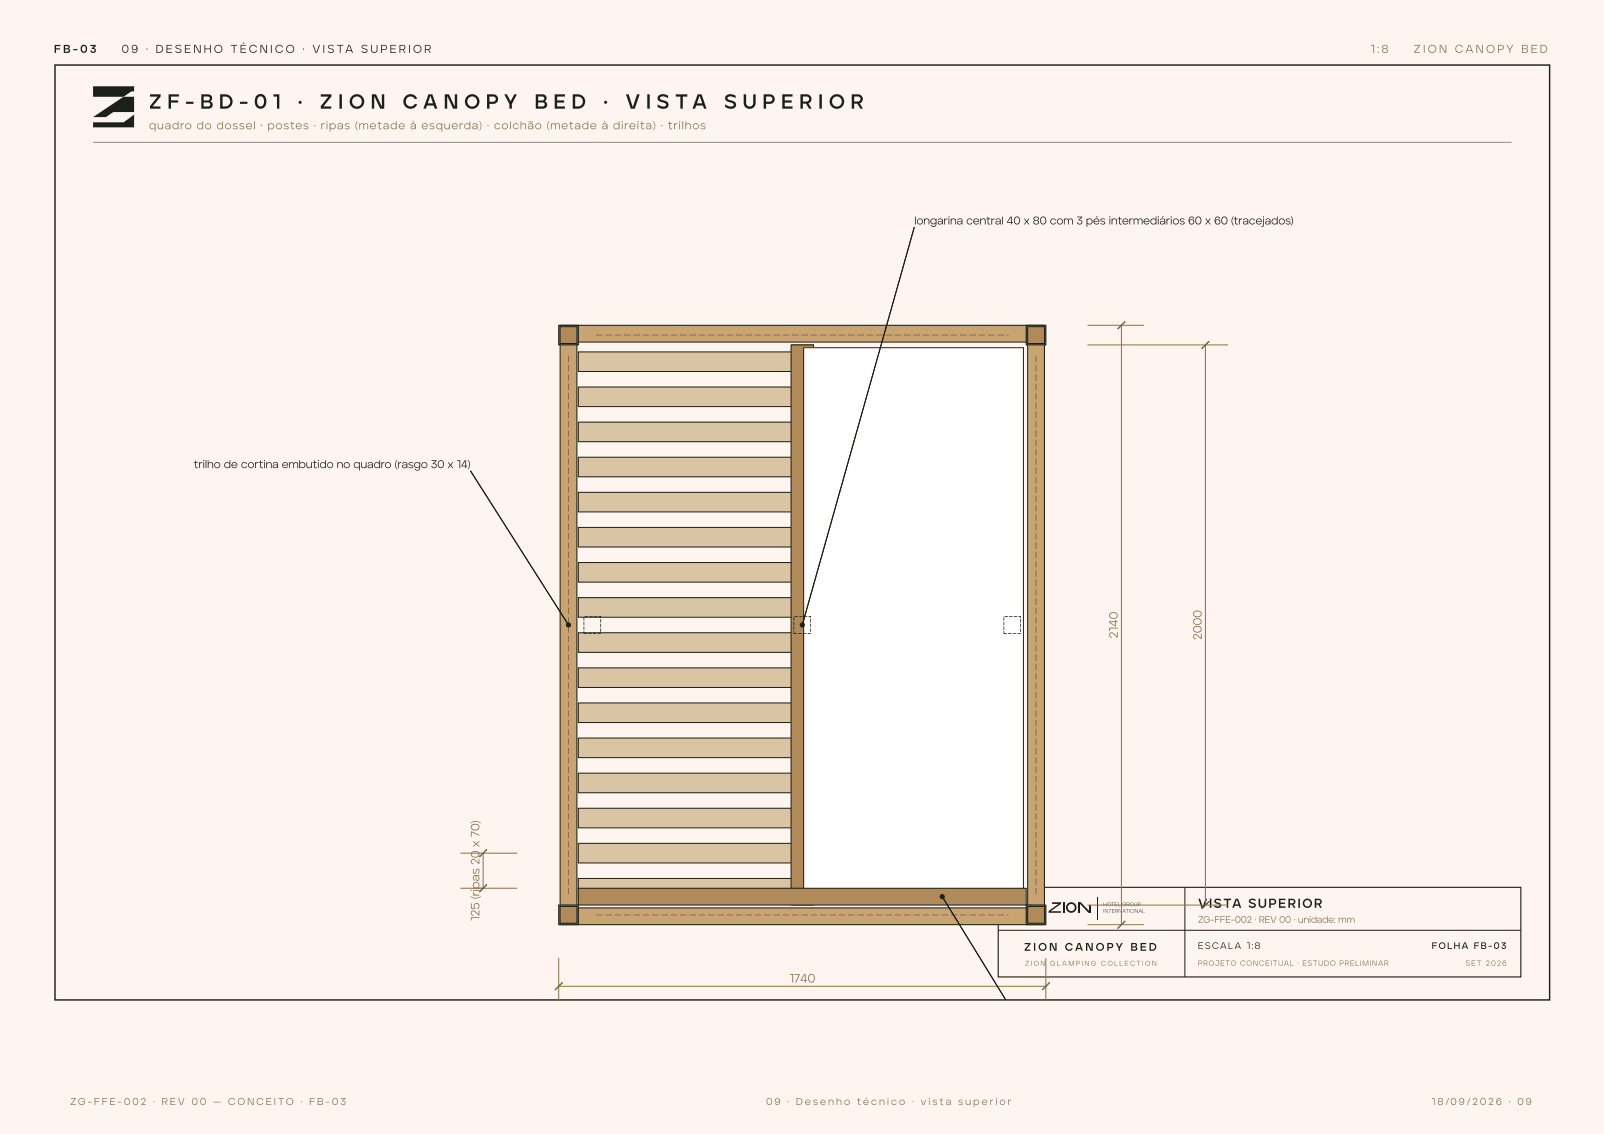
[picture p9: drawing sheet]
<svg xmlns="http://www.w3.org/2000/svg" width="297mm" height="210mm" viewBox="0 0 297 210" stroke-linecap="round" stroke-linejoin="round" font-family="sans-serif">
<g fill="#fef5f0">
<path d="M0 0h297v209.9h-297z"/>
<path d="M10.1 11.9h277v173.3h-277z"/>
</g>
<path d="M10.2 12h276.7v173.1h-276.7z" fill="none" stroke="#1b2117" stroke-width=".26"/>
<g fill="#1b2117">
<path d="M17.2 16h7.6v.9h-.5l-1.4 1h-5.7z"/>
<path d="M17.2 21.7l5.7-3.8h1.9v2.8h-3.8l-1.4 1z"/>
<path d="M17.2 22.6h5.7l1.9-1.4v2.4h-7.6z"/>
</g>
<path d="M17.2 26.3h262.7" fill="none" stroke="#1b2117" stroke-width=".19"/>
<path d="M184.8 164.2h96.8v16.6h-96.8z" fill="#fef5f0"/>
<path d="M184.8 164.2h96.8v16.6h-96.8z" fill="none" stroke="#1b2117" stroke-width=".21"/>
<path d="M184.8 172.2h96.8M219.4 164.2v16.6" fill="none" stroke="#1b2117" stroke-width=".19"/>
<g fill="#1b2117">
<path d="M187.3 165.8h4.8v.6h-.3l-1 .6h-3.5z"/>
<path d="M187.3 169.4l3.5-2.4h1.3v1.8h-2.4l-.9 .6z"/>
<path d="M187.3 170h3.6l1.2-.9v1.5h-4.8z"/>
<path d="M194.8 167h1.7v.3l-2 1.4h2v.2h-2.3v-.3l1.8-1.3h-1.2z"/>
<path d="M196.8 167h.3v1.9h-.3z"/>
</g>
<circle cx="198.4" cy="168" r=".82" fill="none" stroke="#1b2117" stroke-width=".32"/>
<g fill="#1b2117">
<path d="M199.6 167h.3v1.9h-.3z"/>
<path d="M199.7 167h.4l1.9 1.9h-.5z"/>
<path d="M201.8 167.6h.3v1.3h-.3z"/>
</g>
<path d="M203.2 166.1v4.2" fill="none" stroke="#1b2117" stroke-width=".19"/>
<path d="M103.7 60.2h89.7v110.9h-89.7z" fill="#c9a472"/>
<path d="M103.7 60.2h89.7v110.9h-89.7z" fill="none" stroke="#1b2117" stroke-width=".19"/>
<path d="M106.8 63.3h83.5v104.7h-83.5z" fill="#fef5f0"/>
<path d="M106.8 63.3h83.5v104.7h-83.5z" fill="none" stroke="#1b2117" stroke-width=".19"/>
<g fill="#8b714e">
<path d="M105.2 164.3l.2 .1v1l-.1 .1-.1-.1zM105.2 162.6l.2 .1v1l-.1 .1-.1-.1zM105.2 160.9h.2v1.1l-.1 .1-.1-.1zM105.2 159.1l.2 .1v1.1l-.1 .1-.1-.1zM105.2 157.4l.2 .1v1l-.1 .1-.1-.1zM105.2 155.7l.2 .1v1l-.1 .1-.1-.1zM105.2 154h.2v1.1l-.1 .1-.1-.1zM105.2 152.2l.2 .1v1l-.1 .2-.1-.2zM105.2 150.5l.2 .1v1l-.1 .1-.1-.1zM105.2 148.8l.2 .1v1l-.1 .1-.1-.1zM105.2 147.1h.2v1.1l-.1 .1-.1-.1zM105.2 145.3l.2 .1v1l-.1 .1-.1-.1zM105.2 143.6l.2 .1v1l-.1 .1-.1-.1zM105.2 141.9h.2v1.1l-.1 .1-.1-.1zM105.2 140.1l.2 .1v1.1l-.1 .1-.1-.1zM105.2 138.4l.2 .1v1l-.1 .1-.1-.1zM105.2 136.7l.2 .1v1l-.1 .1-.1-.1zM105.2 135h.2v1.1l-.1 .1-.1-.1zM105.2 133.2l.2 .1v1l-.1 .1-.1-.1zM105.2 131.5l.2 .1v1l-.1 .1-.1-.1zM105.2 129.8h.2v1.1l-.1 .1-.1-.1zM105.2 128l.2 .1v1.1l-.1 .1-.1-.1zM105.2 126.3l.2 .1v1l-.1 .1-.1-.1zM105.2 124.6l.2 .1v1l-.1 .1-.1-.1zM105.2 122.9h.2v1.1l-.1 .1-.1-.1zM105.2 121.1l.2 .1v1l-.1 .1-.1-.1zM105.2 119.4l.2 .1v1l-.1 .1-.1-.1zM105.2 117.7l.2 .1v1l-.1 .1-.1-.1zM105.2 115.9l.2 .1v1.1l-.1 .1-.1-.1zM105.2 114.2l.2 .1v1l-.1 .1-.1-.1zM105.2 112.5l.2 .1v1l-.1 .1-.1-.1zM105.2 110.8h.2v1.1l-.1 .1-.1-.1zM105.2 109l.2 .1v1l-.1 .2-.1-.2zM105.2 107.3l.2 .1v1l-.1 .1-.1-.1zM105.2 105.6l.2 .1v1l-.1 .1-.1-.1zM105.2 103.9h.2v1.1l-.1 .1-.1-.1zM105.2 102.1l.2 .1v1l-.1 .1-.1-.1zM105.2 100.4l.2 .1v1l-.1 .1-.1-.1zM105.2 98.7h.2v1.1l-.1 .1-.1-.1zM105.2 96.9l.2 .1v1.1l-.1 .1-.1-.1zM105.2 95.2l.2 .1v1l-.1 .1-.1-.1zM105.2 93.5l.2 .1v1l-.1 .1-.1-.1zM105.2 91.8h.2v1.1l-.1 .1-.1-.1zM105.2 90l.2 .1v1l-.1 .1-.1-.1zM105.2 88.3l.2 .1v1l-.1 .1-.1-.1zM105.2 86.6h.2v1.1l-.1 .1-.1-.1zM105.2 84.8l.2 .1v1.1l-.1 .1-.1-.1zM105.2 83.1l.2 .1v1l-.1 .1-.1-.1zM105.2 81.4l.2 .1v1l-.1 .1-.1-.1zM105.2 79.7h.2v1.1l-.1 .1-.1-.1zM105.2 77.9l.2 .1v1l-.1 .1-.1-.1zM105.2 76.2l.2 .1v1l-.1 .1-.1-.1zM105.2 74.5l.2 .1v1l-.1 .1-.1-.1zM105.2 72.7l.2 .1v1.1l-.1 .1-.1-.1zM105.2 71l.2 .1v1l-.1 .1-.1-.1zM105.2 69.3l.2 .1v1l-.1 .1-.1-.1zM105.2 67.6h.2v1.1l-.1 .1-.1-.1zM105.2 65.8l.2 .1v1l-.1 .2-.1-.2z"/>
<path d="M191.8 164.3l.1 .1v1l-.1 .1-.1-.1zM191.8 162.6l.1 .1v1l-.1 .1-.1-.1zM191.8 160.9h.1v1.1l-.1 .1-.1-.1zM191.8 159.1l.1 .1v1.1l-.1 .1-.1-.1zM191.8 157.4l.1 .1v1l-.1 .1-.1-.1zM191.8 155.7l.1 .1v1l-.1 .1-.1-.1zM191.8 154h.1v1.1l-.1 .1-.1-.1zM191.8 152.2l.1 .1v1l-.1 .2-.1-.2zM191.8 150.5l.1 .1v1l-.1 .1-.1-.1zM191.8 148.8l.1 .1v1l-.1 .1-.1-.1zM191.8 147.1h.1v1.1l-.1 .1-.1-.1zM191.8 145.3l.1 .1v1l-.1 .1-.1-.1zM191.8 143.6l.1 .1v1l-.1 .1-.1-.1zM191.8 141.9h.1v1.1l-.1 .1-.1-.1zM191.8 140.1l.1 .1v1.1l-.1 .1-.1-.1zM191.8 138.4l.1 .1v1l-.1 .1-.1-.1zM191.8 136.7l.1 .1v1l-.1 .1-.1-.1zM191.8 135h.1v1.1l-.1 .1-.1-.1zM191.8 133.2l.1 .1v1l-.1 .1-.1-.1zM191.8 131.5l.1 .1v1l-.1 .1-.1-.1zM191.8 129.8h.1v1.1l-.1 .1-.1-.1zM191.8 128l.1 .1v1.1l-.1 .1-.1-.1zM191.8 126.3l.1 .1v1l-.1 .1-.1-.1zM191.8 124.6l.1 .1v1l-.1 .1-.1-.1zM191.8 122.9h.1v1.1l-.1 .1-.1-.1zM191.8 121.1l.1 .1v1l-.1 .1-.1-.1zM191.8 119.4l.1 .1v1l-.1 .1-.1-.1zM191.8 117.7l.1 .1v1l-.1 .1-.1-.1zM191.8 115.9l.1 .1v1.1l-.1 .1-.1-.1zM191.8 114.2l.1 .1v1l-.1 .1-.1-.1zM191.8 112.5l.1 .1v1l-.1 .1-.1-.1zM191.8 110.8h.1v1.1l-.1 .1-.1-.1zM191.8 109l.1 .1v1l-.1 .2-.1-.2zM191.8 107.3l.1 .1v1l-.1 .1-.1-.1zM191.8 105.6l.1 .1v1l-.1 .1-.1-.1zM191.8 103.9h.1v1.1l-.1 .1-.1-.1zM191.8 102.1l.1 .1v1l-.1 .1-.1-.1zM191.8 100.4l.1 .1v1l-.1 .1-.1-.1zM191.8 98.7h.1v1.1l-.1 .1-.1-.1zM191.8 96.9l.1 .1v1.1l-.1 .1-.1-.1zM191.8 95.2l.1 .1v1l-.1 .1-.1-.1zM191.8 93.5l.1 .1v1l-.1 .1-.1-.1zM191.8 91.8h.1v1.1l-.1 .1-.1-.1zM191.8 90l.1 .1v1l-.1 .1-.1-.1zM191.8 88.3l.1 .1v1l-.1 .1-.1-.1zM191.8 86.6h.1v1.1l-.1 .1-.1-.1zM191.8 84.8l.1 .1v1.1l-.1 .1-.1-.1zM191.8 83.1l.1 .1v1l-.1 .1-.1-.1zM191.8 81.4l.1 .1v1l-.1 .1-.1-.1zM191.8 79.7h.1v1.1l-.1 .1-.1-.1zM191.8 77.9l.1 .1v1l-.1 .1-.1-.1zM191.8 76.2l.1 .1v1l-.1 .1-.1-.1zM191.8 74.5l.1 .1v1l-.1 .1-.1-.1zM191.8 72.7l.1 .1v1.1l-.1 .1-.1-.1zM191.8 71l.1 .1v1l-.1 .1-.1-.1zM191.8 69.3l.1 .1v1l-.1 .1-.1-.1zM191.8 67.6h.1v1.1l-.1 .1-.1-.1zM191.8 65.8l.1 .1v1l-.1 .2-.1-.2z"/>
<path d="M110.4 169.3l1.1-.1 .1 .1-.1 .1h-1zM112.1 169.3l1.1-.1 .1 .1-.1 .1h-1zM113.8 169.3l1.1-.1 .2 .1-.2 .1h-1zM115.6 169.3l1.1-.1 .1 .1-.1 .1h-1.1zM117.3 169.3l1.1-.1 .1 .1-.1 .1h-1zM119 169.3l1.1-.1 .1 .1-.1 .1h-1zM120.7 169.3l1.2-.1 .1 .1-.1 .1h-1.1zM122.5 169.3l1.1-.1 .1 .1-.1 .1h-1zM124.2 169.3l1.1-.1 .1 .1-.1 .1h-1zM125.9 169.3l1.1-.1 .1 .1-.1 .1h-1zM127.7 169.3l1.1-.1 .1 .1-.1 .1h-1.1zM129.4 169.3l1.1-.1 .1 .1-.1 .1h-1zM131.1 169.3l1.1-.1 .1 .1-.1 .1h-1zM132.8 169.3l1.2-.1 .1 .1-.1 .1h-1.1zM134.6 169.3l1.1-.1 .1 .1-.1 .1h-1.1zM136.3 169.3l1.1-.1 .1 .1-.1 .1h-1zM138 169.3l1.1-.1 .1 .1-.1 .1h-1zM139.8 169.3l1.1-.1 .1 .1-.1 .1h-1.1zM141.5 169.3l1.1-.1 .1 .1-.1 .1h-1zM143.2 169.3l1.1-.1 .1 .1-.1 .1h-1zM144.9 169.3l1.2-.1 .1 .1-.1 .1h-1.1zM146.7 169.3l1.1-.1 .1 .1-.1 .1h-1.1zM148.4 169.3l1.1-.1 .1 .1-.1 .1h-1zM150.1 169.3l1.1-.1 .1 .1-.1 .1h-1zM151.9 169.3l1.1-.1 .1 .1-.1 .1h-1.1zM153.6 169.3l1.1-.1 .1 .1-.1 .1h-1zM155.3 169.3l1.1-.1 .1 .1-.1 .1h-1zM157 169.3l1.1-.1 .2 .1-.2 .1h-1zM158.8 169.3l1.1-.1 .1 .1-.1 .1h-1.1zM160.5 169.3l1.1-.1 .1 .1-.1 .1h-1zM162.2 169.3l1.1-.1 .1 .1-.1 .1h-1zM163.9 169.3l1.2-.1 .1 .1-.1 .1h-1.1zM165.7 169.3l1.1-.1 .1 .1-.1 .1h-1zM167.4 169.3l1.1-.1 .1 .1-.1 .1h-1zM169.1 169.3l1.1-.1 .1 .1-.1 .1h-1zM170.9 169.3l1.1-.1 .1 .1-.1 .1h-1.1zM172.6 169.3l1.1-.1 .1 .1-.1 .1h-1zM174.3 169.3l1.1-.1 .1 .1-.1 .1h-1zM176 169.3l1.2-.1 .1 .1-.1 .1h-1.1zM177.8 169.3l1.1-.1 .1 .1-.1 .1h-1.1zM179.5 169.3l1.1-.1 .1 .1-.1 .1h-1zM181.2 169.3l1.1-.1 .1 .1-.1 .1h-1zM183 169.3l1.1-.1 .1 .1-.1 .1h-1.1zM184.7 169.3l1.1-.1 .1 .1-.1 .1h-1zM186.4 169.3l.3-.1 .1 .2h-.4z"/>
<path d="M110.4 61.9h1.1l.1 .1-.1 .1h-1zM112.1 61.9h1.1l.1 .1-.1 .1h-1zM113.8 61.9h1.1l.2 .1-.2 .1h-1zM115.6 61.9h1.1l.1 .1-.1 .1h-1.1zM117.3 61.9h1.1l.1 .1-.1 .1h-1zM119 61.9h1.1l.1 .1-.1 .1h-1zM120.7 61.9h1.2l.1 .1-.1 .1h-1.1zM122.5 61.9h1.1l.1 .1-.1 .1h-1zM124.2 61.9h1.1l.1 .1-.1 .1h-1zM125.9 61.9h1.1l.1 .1-.1 .1h-1zM127.7 61.9h1.1l.1 .1-.1 .1h-1.1zM129.4 61.9h1.1l.1 .1-.1 .1h-1zM131.1 61.9h1.1l.1 .1-.1 .1h-1zM132.8 61.9h1.2l.1 .1-.1 .1h-1.1zM134.6 61.9h1.1l.1 .1-.1 .1h-1.1zM136.3 61.9h1.1l.1 .1-.1 .1h-1zM138 61.9h1.1l.1 .1-.1 .1h-1zM139.8 61.9h1.1l.1 .1-.1 .1h-1.1zM141.5 61.9h1.1l.1 .1-.1 .1h-1zM143.2 61.9h1.1l.1 .1-.1 .1h-1zM144.9 61.9h1.2l.1 .1-.1 .1h-1.1zM146.7 61.9h1.1l.1 .1-.1 .1h-1.1zM148.4 61.9h1.1l.1 .1-.1 .1h-1zM150.1 61.9h1.1l.1 .1-.1 .1h-1zM151.9 61.9h1.1l.1 .1-.1 .1h-1.1zM153.6 61.9h1.1l.1 .1-.1 .1h-1zM155.3 61.9h1.1l.1 .1-.1 .1h-1zM157 61.9h1.1l.2 .1-.2 .1h-1zM158.8 61.9h1.1l.1 .1-.1 .1h-1.1zM160.5 61.9h1.1l.1 .1-.1 .1h-1zM162.2 61.9h1.1l.1 .1-.1 .1h-1zM163.9 61.9h1.2l.1 .1-.1 .1h-1.1zM165.7 61.9h1.1l.1 .1-.1 .1h-1zM167.4 61.9h1.1l.1 .1-.1 .1h-1zM169.1 61.9h1.1l.1 .1-.1 .1h-1zM170.9 61.9h1.1l.1 .1-.1 .1h-1.1zM172.6 61.9h1.1l.1 .1-.1 .1h-1zM174.3 61.9h1.1l.1 .1-.1 .1h-1zM176 61.9h1.2l.1 .1-.1 .1h-1.1zM177.8 61.9h1.1l.1 .1-.1 .1h-1.1zM179.5 61.9h1.1l.1 .1-.1 .1h-1zM181.2 61.9h1.1l.1 .1-.1 .1h-1zM183 61.9h1.1l.1 .1-.1 .1h-1.1zM184.7 61.9h1.1l.1 .1-.1 .1h-1zM186.4 61.9h.3l.1 .2h-.4z"/>
</g>
<path d="M107.1 162.6h41.5v3.6h-41.5z" fill="#d9c4a3"/>
<path d="M107.1 162.6h41.5v3.6h-41.5z" fill="none" stroke="#1b2117" stroke-width=".19"/>
<path d="M107.1 156.1h41.5v3.6h-41.5z" fill="#d9c4a3"/>
<path d="M107.1 156.1h41.5v3.6h-41.5z" fill="none" stroke="#1b2117" stroke-width=".19"/>
<path d="M107.1 149.6h41.5v3.6h-41.5z" fill="#d9c4a3"/>
<path d="M107.1 149.6h41.5v3.6h-41.5z" fill="none" stroke="#1b2117" stroke-width=".19"/>
<path d="M107.1 143.1h41.5v3.6h-41.5z" fill="#d9c4a3"/>
<path d="M107.1 143.1h41.5v3.6h-41.5z" fill="none" stroke="#1b2117" stroke-width=".19"/>
<path d="M107.1 136.6h41.5v3.6h-41.5z" fill="#d9c4a3"/>
<path d="M107.1 136.6h41.5v3.6h-41.5z" fill="none" stroke="#1b2117" stroke-width=".19"/>
<path d="M107.1 130.1h41.5v3.6h-41.5z" fill="#d9c4a3"/>
<path d="M107.1 130.1h41.5v3.6h-41.5z" fill="none" stroke="#1b2117" stroke-width=".19"/>
<path d="M107.1 123.6h41.5v3.6h-41.5z" fill="#d9c4a3"/>
<path d="M107.1 123.6h41.5v3.6h-41.5z" fill="none" stroke="#1b2117" stroke-width=".19"/>
<path d="M107.1 117.1h41.5v3.6h-41.5z" fill="#d9c4a3"/>
<path d="M107.1 117.1h41.5v3.6h-41.5z" fill="none" stroke="#1b2117" stroke-width=".19"/>
<path d="M107.1 110.6h41.5v3.6h-41.5z" fill="#d9c4a3"/>
<path d="M107.1 110.6h41.5v3.6h-41.5z" fill="none" stroke="#1b2117" stroke-width=".19"/>
<path d="M107.1 104.1h41.5v3.6h-41.5z" fill="#d9c4a3"/>
<path d="M107.1 104.1h41.5v3.6h-41.5z" fill="none" stroke="#1b2117" stroke-width=".19"/>
<path d="M107.1 97.6h41.5v3.6h-41.5z" fill="#d9c4a3"/>
<path d="M107.1 97.6h41.5v3.6h-41.5z" fill="none" stroke="#1b2117" stroke-width=".19"/>
<path d="M107.1 91.1h41.5v3.7h-41.5z" fill="#d9c4a3"/>
<path d="M107.1 91.1h41.5v3.7h-41.5z" fill="none" stroke="#1b2117" stroke-width=".19"/>
<path d="M107.1 84.6h41.5v3.7h-41.5z" fill="#d9c4a3"/>
<path d="M107.1 84.6h41.5v3.7h-41.5z" fill="none" stroke="#1b2117" stroke-width=".19"/>
<path d="M107.1 78.1h41.5v3.7h-41.5z" fill="#d9c4a3"/>
<path d="M107.1 78.1h41.5v3.7h-41.5z" fill="none" stroke="#1b2117" stroke-width=".19"/>
<path d="M107.1 71.6h41.5v3.7h-41.5z" fill="#d9c4a3"/>
<path d="M107.1 71.6h41.5v3.7h-41.5z" fill="none" stroke="#1b2117" stroke-width=".19"/>
<path d="M107.1 65.1h41.5v3.7h-41.5z" fill="#d9c4a3"/>
<path d="M107.1 65.1h41.5v3.7h-41.5z" fill="none" stroke="#1b2117" stroke-width=".19"/>
<path d="M146.5 63.8h4.1v103.7h-4.1z" fill="#b08a58"/>
<path d="M146.5 63.8h4.1v103.7h-4.1z" fill="none" stroke="#1b2117" stroke-width=".19"/>
<path d="M148.8 64.4h40.7v102.6h-40.7z" fill="#fff"/>
<path d="M148.8 64.4h40.7v102.6h-40.7z" fill="none" stroke="#1b2117" stroke-width=".19"/>
<path d="M107.1 164.4h82.9v3.1h-82.9z" fill="#b08a58"/>
<path d="M107.1 164.4h82.9v3.1h-82.9z" fill="none" stroke="#1b2117" stroke-width=".19"/>
<path d="M103.5 167.5h3.6v3.6h-3.6z" fill="#b08a58"/>
<path d="M103.5 167.5h3.6v3.6h-3.6z" fill="none" stroke="#1b2117" stroke-width=".21"/>
<path d="M103.7 167.8h3.1v3.1h-3.1z" fill="none" stroke="#1b2117" stroke-width=".19"/>
<path d="M103.5 60.2h3.6v3.6h-3.6z" fill="#b08a58"/>
<path d="M103.5 60.2h3.6v3.6h-3.6z" fill="none" stroke="#1b2117" stroke-width=".21"/>
<path d="M103.7 60.5h3.1v3.1h-3.1z" fill="none" stroke="#1b2117" stroke-width=".19"/>
<path d="M190 167.5h3.7v3.6h-3.7z" fill="#b08a58"/>
<path d="M190 167.5h3.7v3.6h-3.7z" fill="none" stroke="#1b2117" stroke-width=".21"/>
<path d="M190.3 167.8h3.1v3.1h-3.1z" fill="none" stroke="#1b2117" stroke-width=".19"/>
<path d="M190 60.2h3.7v3.6h-3.7z" fill="#b08a58"/>
<path d="M190 60.2h3.7v3.6h-3.7z" fill="none" stroke="#1b2117" stroke-width=".21"/>
<path d="M190.3 60.5h3.1v3.1h-3.1z" fill="none" stroke="#1b2117" stroke-width=".19"/>
<g fill="#1b2117">
<path d="M108.9 117.2h.7l-.6 .1zM109.8 117.2h.6l-.5 .1zM110.7 117.2h.6l-.6 .1zM111.2 116.3l.1 .1-.1 .6zM111.2 115.5h.1l-.1 .6zM111.2 114.6h.1l-.1 .6zM110.8 114.1h.5v.2h-.1v-.2l-.3 .1zM110 114.1h.6l-.6 .1zM109.1 114.1h.6l-.5 .1zM108.2 114.1h.7l-.6 .1zM108.1 114.2l.1 .1-.1 .6zM108.1 115.1l.1 .1-.1 .5zM108.1 116h.1l-.1 .6zM108.1 116.8l.1 .1-.1 .3h.5l.1 .1h-.6z"/>
<path d="M147.8 117.2h.7l-.6 .1zM148.7 117.2h.6l-.6 .1zM149.5 117.2h.7l-.6 .1zM150.1 116.3l.1 .1-.1 .6zM150.1 115.5h.1l-.1 .6zM150.1 114.6h.1l-.1 .6zM149.7 114.1h.5v.2h-.2l.1-.2-.3 .1zM148.9 114.1h.6l-.6 .1zM148 114.1h.6l-.6 .1zM147.1 114.1h.7l-.6 .1zM147 114.2l.1 .1-.1 .6zM147 115.1l.1 .1-.1 .5zM147 116h.1l-.1 .6zM147 116.8l.1 .1-.1 .3h.5l.1 .1h-.6z"/>
<path d="M186.7 117.2h.6l-.6 .1zM187.6 117.2h.6l-.6 .1zM188.4 117.2h.7l-.6 .1zM188.9 116.3l.2 .1-.1 .6zM188.9 115.5h.2l-.1 .6zM188.9 114.6h.2l-.1 .6zM188.6 114.1h.4v.2h-.1l.1-.2-.4 .1zM187.7 114.1h.7l-.6 .1zM186.9 114.1h.6l-.6 .1zM186 114.1h.6l-.5 .1zM185.8 114.2l.2 .1-.1 .6zM185.8 115.1l.2 .1-.1 .5zM185.8 116h.2l-.1 .6zM185.8 116.8l.2 .1-.1 .3h.5l.1 .1h-.7z"/>
</g>
<g fill="none" stroke="#8b714e" stroke-width=".19">
<path d="M208.3 59.5l-1.3 1.4M201.4 60.2h10.4M201.4 63.8h26M207.7 60.2v110.9M223.2 63.8v103.7M223.9 63.1l-1.4 1.4M85.3 157.9h10.4M89.5 157.9v6.5M90.2 157.2l-1.4 1.4M85.3 164.4h10.4M90.2 163.7l-1.4 1.4M103.5 177.4v7.6"/>
<path d="M193.7 177.4v7.6M201.4 171.1h10.4M201.4 167.5h26M208.3 170.5l-1.3 1.3M223.9 166.8l-1.4 1.4M103.5 182.5h90.2M104.1 181.9l-1.3 1.3M194.3 181.9l-1.3 1.3"/>
</g>
<path d="M207 60.9l1.3-1.4zM222.5 64.5l1.4-1.4zM87.1 87.2l18.2 28.5zM88.8 158.6l1.4-1.4zM88.8 165.1l1.4-1.4zM207 171.8l1.3-1.3zM222.5 168.2l1.4-1.4zM102.8 183.2l1.3-1.3zM193 183.2l1.3-1.3z" fill="#000"/>
<path d="M87.1 87.2l18.2 28.5" fill="none" stroke="#1b2117" stroke-width=".19"/>
<circle cx="105.3" cy="115.7" r=".38" fill="#1b2117"/>
<g fill="none" stroke="#1b2117" stroke-width=".19">
<path d="M169.3 42.1l-20.7 73.6"/>
<circle cx="105.3" cy="115.7" r=".38"/>
</g>
<path d="M169.3 42.1l-20.7 73.6z" fill="#000"/>
<circle cx="148.6" cy="115.7" r=".38" fill="#1b2117"/>
<g fill="none" stroke="#1b2117" stroke-width=".19">
<path d="M174.5 166l11.7 19"/>
<circle cx="148.6" cy="115.7" r=".38"/>
</g>
<path d="M174.5 166l20.7 19z" fill="#000"/>
<circle cx="174.5" cy="166" r=".38" fill="#1b2117"/>
<circle cx="174.5" cy="166" r=".38" fill="none" stroke="#1b2117" stroke-width=".19"/>
<g font-size="3.8" fill="#1b2117">
<text x="27.6" y="20.1">Z F - B D - 0</text>
<text x="50.5" y="20.1">1</text>
<text x="55.1" y="20.1">·</text>
<text x="59.2" y="20.1">Z I O N</text>
<text x="74.6" y="20.1">C A N O P Y</text>
<text x="99" y="20.1">B E D</text>
<text x="111.7" y="20.1">·</text>
<text x="115.8" y="20.1">V I S T A</text>
<text x="134.1" y="20.1">S U P E R I O R</text>
</g>
<text font-size="2.4" fill="#1b2117" x="221.8" y="168">VISTA SUPERIOR</text>
<g font-size="2.2" fill="#8b714e">
<text x="207" y="118.1" transform="rotate(-90 207 118.1)">2140</text>
<text x="222.5" y="118.4" transform="rotate(-90 222.5 118.4)">2000</text>
<text x="88.8" y="156.8" transform="rotate(-90 88.8 156.8)">x 70)</text>
<text x="88.8" y="170.5" transform="rotate(-90 88.8 170.5)">125 (ripas 20</text>
<text x="146.1" y="181.9">1740</text>
</g>
<g font-size="2.1" fill="#1b2117">
<text x="10" y="9.8">F B - 0</text>
<text x="16.6" y="9.8">3</text>
<text x="22.5" y="9.8">0</text>
<text x="24.3" y="9.8">9 · D E S E N H O T É C N I C O · V I S TA S U P E R I O R</text>
<text x="169.3" y="41.5">longarina central 40 x 80 com 3 pés intermediários 60 x 60 (tracejados)</text>
<text x="35.9" y="86.6">trilho de cortina embutido no quadro (rasgo 30 x 14)</text>
<text x="189.6" y="176">Z I O N CA N O PY B E D</text>
</g>
<g font-size="2.1" fill="#8b714e">
<text x="253.8" y="9.8">1 : 8</text>
<text x="261.8" y="9.8">Z I O N CA N O PY B E D</text>
<text x="27.6" y="23.9">quadro do dossel · postes · ripas (metade à esquerda) · colchão (metade à direita) · trilhos</text>
</g>
<g font-size="1.9" fill="#8b714e">
<text x="13" y="204.5">ZG - F F E - 0</text>
<text x="24.5" y="204.5">0</text>
<text x="26" y="204.5">2 · R E V 0</text>
<text x="37" y="204.5">0 — C O N C E I TO · F B - 0</text>
<text x="63" y="204.5">3</text>
<text x="141.9" y="204.5">0</text>
<text x="143.4" y="204.5">9 · D e s e n h o t é c n i c o · v i s t a s u p e r i o r</text>
<text x="265.1" y="204.5">1</text>
<text x="266.1" y="204.5">8 /0</text>
<text x="270.1" y="204.5">9 / 2</text>
<text x="274" y="204.5">0</text>
<text x="275.6" y="204.5">2</text>
<text x="277" y="204.5">6 · 0</text>
<text x="282.5" y="204.5">9</text>
</g>
<text font-size="1.7" fill="#8b714e" x="221.8" y="170.8">ZG-FFE-002 · REV 00 · unidade: mm</text>
<g font-size="1.7" fill="#1b2117">
<text x="221.8" y="175.6">ESCALA 1:8</text>
<text x="265.1" y="175.6">FOLHA FB-03</text>
</g>
<g font-size="1.4" fill="#8b714e">
<text x="221.8" y="178.7">PROJETO CONCEITUAL · ESTUDO PRELIMINAR</text>
<text x="271.4" y="178.7">SET 2026</text>
</g>
<g font-size="1.3" fill="#8b714e">
<text x="189.8" y="178.7">Z I O N</text>
<text x="194.4" y="178.7">G L A M P I N G C O L L E CT I O N</text>
</g>
<g font-size="1" fill="#1b2117">
<text x="204.3" y="167.7">HOTEL</text>
<text x="207.8" y="167.7">GROUP</text>
<text x="204.3" y="168.9">INTERN</text>
<text x="207.8" y="168.9">ATIONAL</text>
</g>
</svg>
